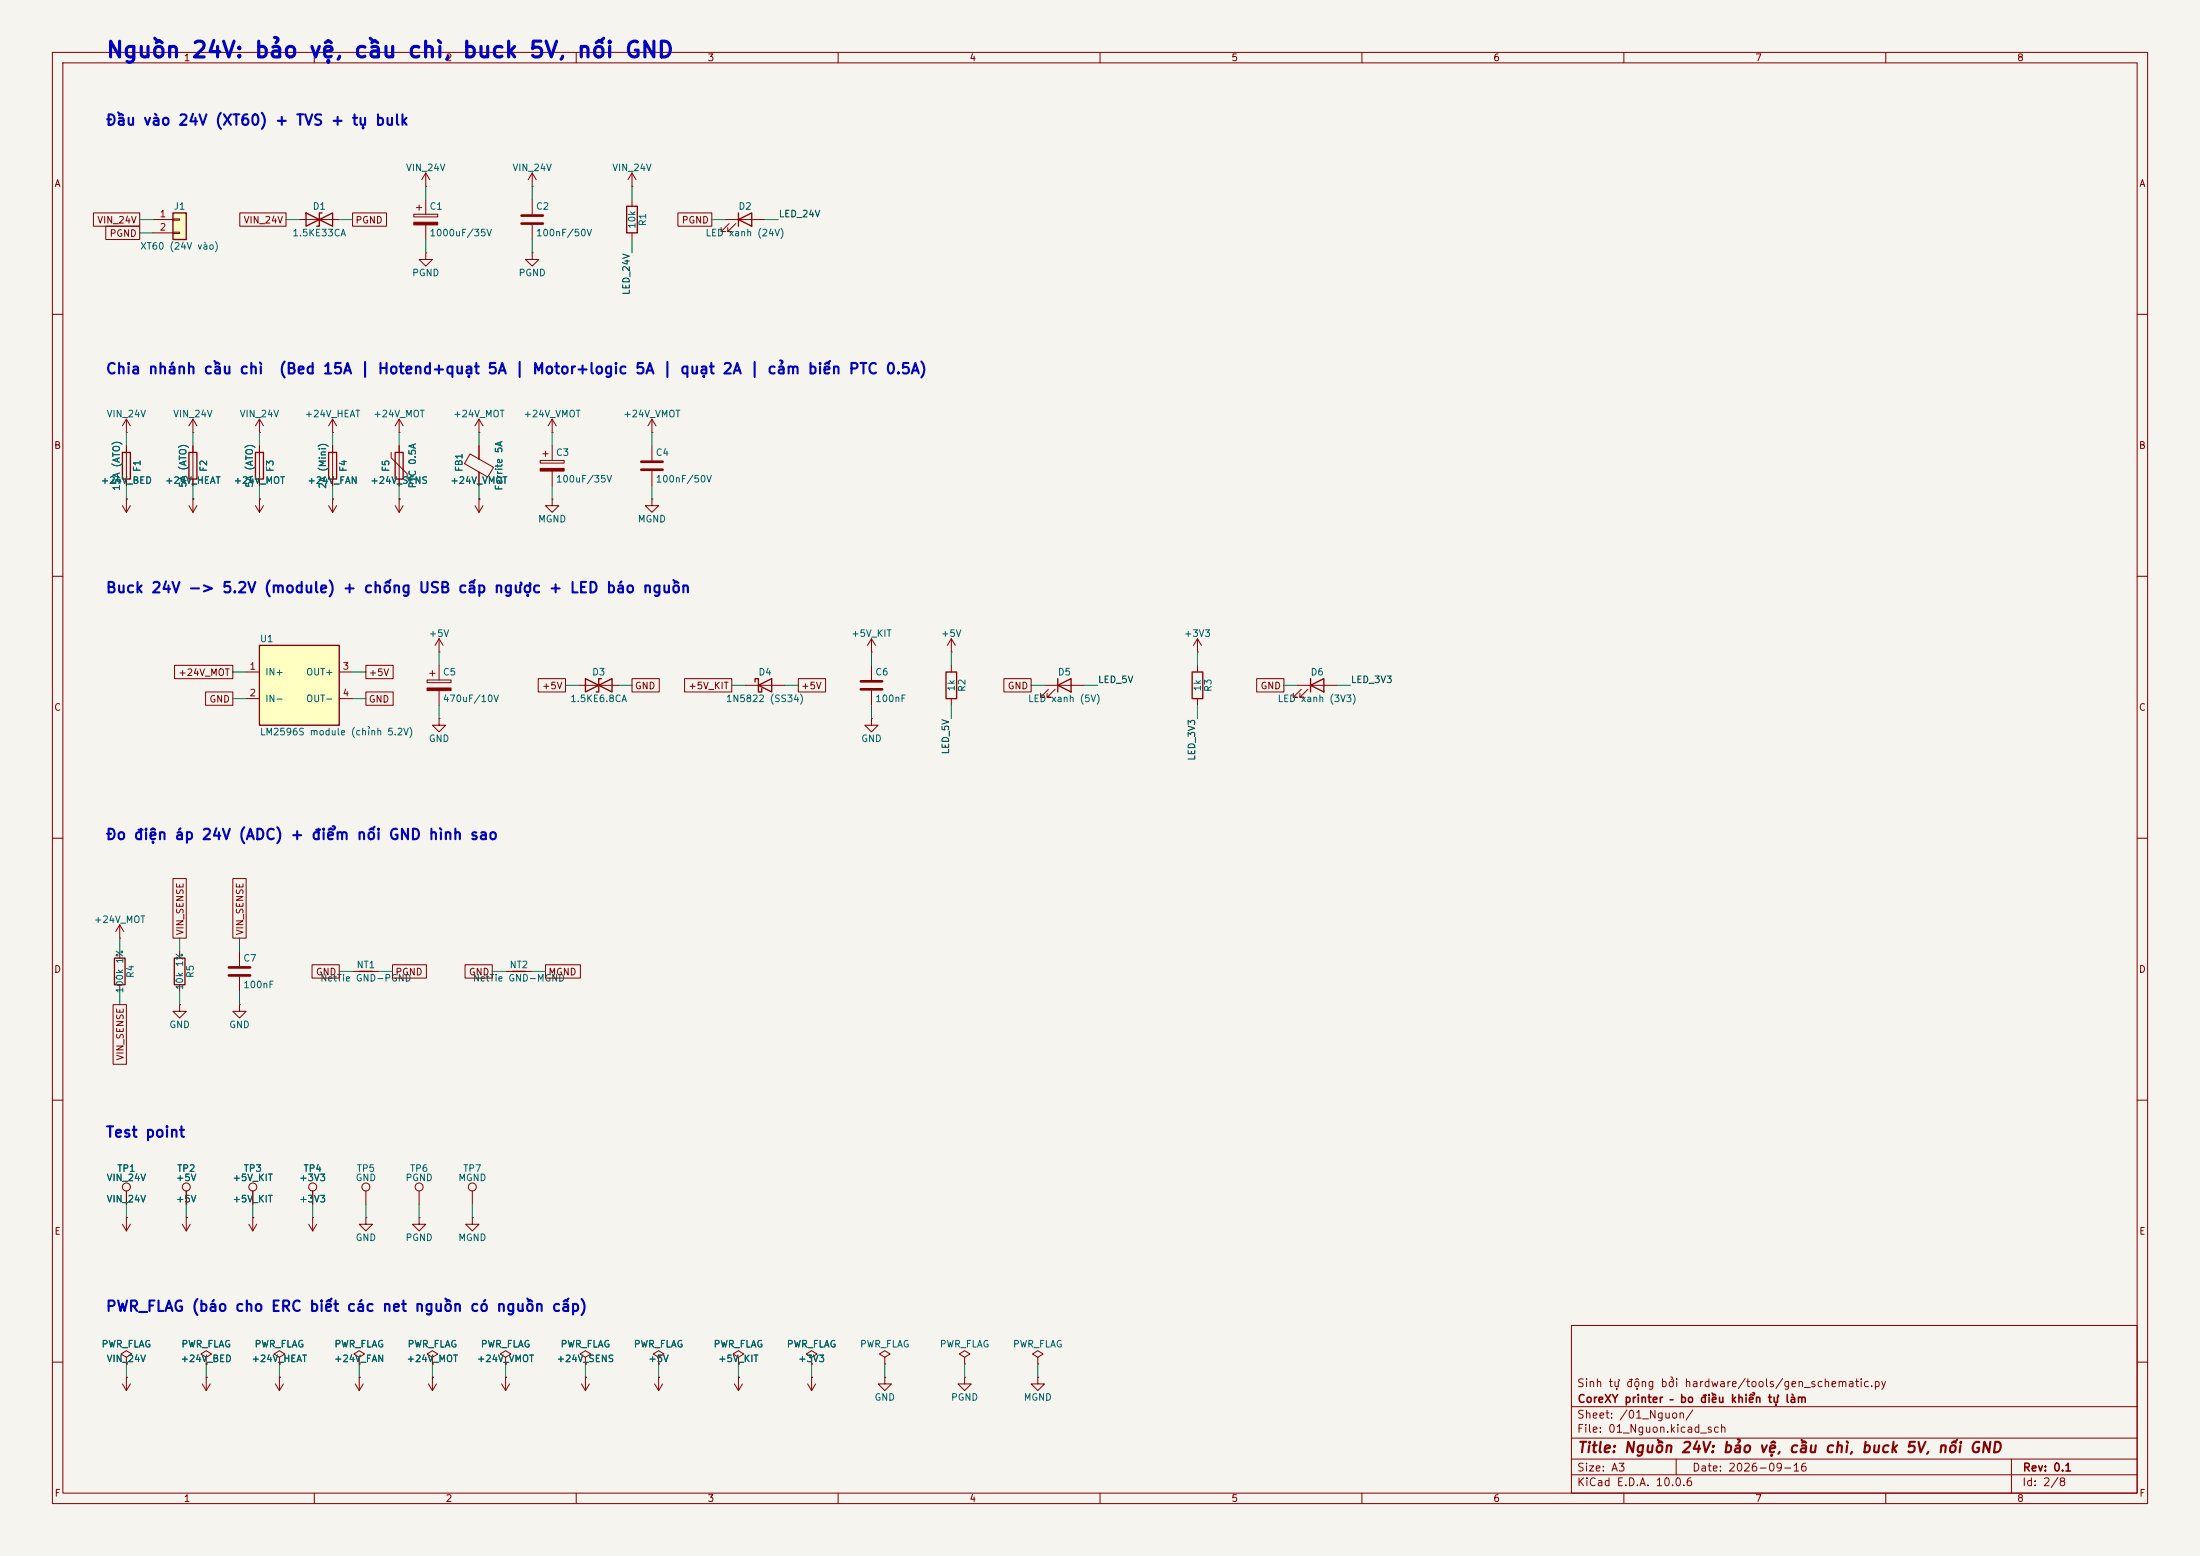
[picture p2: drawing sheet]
<svg xmlns="http://www.w3.org/2000/svg" width="420mm" height="297mm" viewBox="0 0 420 297" stroke-linecap="round" stroke-linejoin="round" font-family="sans-serif">
<path d="M0 0h420v297h-420z" fill="#f5f4ef" stroke="#f5f4ef" stroke-width=".19"/>
<g fill="none" stroke="#840000" stroke-width=".19">
<path d="M10 10h400v277h-400zM12 12h396v273h-396zM60 10v2M110 10v2M160 10v2M210 10v2M260 10v2M310 10v2M360 10v2M10 60h2M408 60h2M23.4 96.5l.7 1.3"/>
<path d="M24.1 82.6h.1M24.1 95.3h.1M24.1 80l-.7 1.3M24.1 80l.8 1.3M24.1 80v2.6M24.1 85.1v7.6M24.1 95.3v2.5M24.9 96.5l-.8 1.3M36.1 96.5l.7 1.3M36.8 95.3h.1M36.8 82.6h.1M36.8 80v2.6"/>
<path d="M36.8 85.1v7.6M36.8 95.3v2.5M36.8 80l-.7 1.3M36.8 80l.8 1.3M37.6 96.5l-.8 1.3M62.7 96.5l.8 1.3M63.5 95.3h.1M63.5 85.1v7.6M63.5 95.3v2.5M64.3 96.5l-.8 1.3M124.5 95.3v1.2h1.2l-1.2 1.3-1.3-1.3h1.3M124.5 95.3h.1"/>
<path d="M124.5 85.1v2.8M124.5 89.9v2.8M10 110h2M408 110h2M83.8 137.2v1.2h1.3l-1.3 1.3-1.3-1.3h1.3M83.8 137.2h.1M110.5 130.8h7.6M142.2 130.8h7.7M166.4 124.5h.1M166.4 137.2v1.2h1.2l-1.2 1.3-1.3-1.3h1.3M166.4 137.2h.1M166.4 121.9l-.8 1.3"/>
<path d="M166.4 121.9l.7 1.3M166.4 121.9v2.6M166.4 127v2.8M166.4 131.8v2.8M181.6 124.5h.1M181.6 121.9l-.8 1.3M181.6 121.9l.8 1.3M181.6 121.9v2.6M181.6 127v1.3M181.6 133.4v1.2M199.4 130.8h7.6M200.2 131.6l-1.6 1.5h.8h-.8v-.8"/>
<path d="M201.4 131.6l-1.5 1.5h.8h-.8v-.8M228.6 124.5h.1M228.6 121.9l-.8 1.3M228.6 121.9l.8 1.3M228.6 121.9v2.6M228.6 127v1.3M228.6 133.4v1.2M247.6 130.8h7.7M248.4 131.6l-1.5 1.5h.7h-.7v-.8M249.7 131.6l-1.5 1.5h.7h-.7v-.8M10 160h2M408 160h2"/>
<path d="M22.9 179.1h.1M22.9 176.5l-.8 1.3M22.9 176.5l.7 1.3M22.9 176.5v2.6M22.9 181.6v1.3M22.9 188v1.2M34.3 191.8v1.2h1.3l-1.3 1.3-1.3-1.3h1.3M34.3 191.8h.1M34.3 181.6v1.3M34.3 188v1.2M45.7 191.8v1.2h1.3l-1.3 1.3-1.3-1.3h1.3M45.7 191.8h.1"/>
<path d="M45.7 181.6v2.8M45.7 186.4v2.8M67.3 185.4h5.1M96.5 185.4h5.1M10 210h2M408 210h2M300 253h108v32h-108zM10 260h2M300 278.5h108M300 274.5h108M300 268.5h108M320 278.5v3"/>
<path d="M384 278.5v6.5M408 260h2M60 285v2M110 285v2M160 285v2M210 285v2M260 285v2M300 281.5h108M310 285v2M360 285v2"/>
</g>
<g fill="none" stroke="#840000" stroke-width=".25">
<path d="M23.4 86.4h1.5v5h-1.5zM36.1 86.4h1.5v5h-1.5zM62.7 86.4h1.6v5h-1.6zM111.8 129.5v2.6l5-2.6v2.6zM114.8 129.5h-.5v2.6h-.5M144.1 130.2v-.7h.7v2.6h.6v-.7M144.8 130.8l2.5-1.3v2.6zM180.6 128.3h2v5.1h-2zM201.9 130.8l2.6-1.3v2.6zM201.9 129.5v2.6M227.6 128.3h2v5.1h-2zM250.2 130.8l2.5-1.3v2.6z"/>
<path d="M250.2 129.5v2.6M21.8 182.9h2.1v5.1h-2.1zM33.3 182.9h2v5.1h-2zM68.6 185.4h2.5M97.8 185.4h2.5"/>
</g>
<path d="M122.4 88.1h4.1M122.4 89.7h4.1M164.3 130h4.1M164.3 131.6h4.1M43.7 184.7h4.1M43.7 186.2h4.1" fill="none" stroke="#840000" stroke-width=".51"/>
<path d="M49.5 123.2h15.3v15.2h-15.3z" fill="#ffffc2"/>
<path d="M141 41.9l2.5-1.3v2.6zM141 40.6v2.6M75.4 86.4h1.6v5h-1.6zM49.5 123.2h15.3v15.2h-15.3z" fill="none" stroke="#840000" stroke-width=".25"/>
<g fill="none" stroke="#840000" stroke-width=".19">
<path d="M79.5 39.6h1M80 39.1v1M81.3 35.6h.1M81.3 33l-.8 1.3M81.3 33l.7 1.3M81.3 33v2.6M81.3 38.1v2.8M101.6 35.6h.1M101.6 33v2.6M101.6 38.1v2.8M101.6 33l-.8 1.3M101.6 33l.8 1.3"/>
<path d="M120.6 35.6h.1M120.6 33l-.7 1.3M120.6 33l.8 1.3M120.6 33v2.6M79 40.9h4.6v.5h-4.6zM81.3 48.3v1.2h1.2l-1.2 1.3-1.3-1.3h1.3M81.3 48.3h.1M81.3 42.9v2.8M101.6 48.3v1.2h1.3l-1.3 1.3-1.3-1.3h1.3M101.6 48.3h.1M101.6 42.9v2.8M138.4 41.9h7.6"/>
<path d="M139.2 42.7l-1.5 1.5h.7h-.7v-.8M140.5 42.7l-1.6 1.5h.8h-.8v-.8M74.7 86.4v1l3 3v1M75.4 96.5l.8 1.3M76.2 82.6h.1M76.2 95.3h.1M76.2 80l-.8 1.3M76.2 80l.8 1.3M76.2 80v2.6M76.2 85.1v7.6M76.2 95.3v2.5M77 96.5l-.8 1.3"/>
<path d="M89.7 86.6l4.5 2.6-1.1 1.9-4.4-2.6zM90.7 96.5l.7 1.3M91.4 95.3h.1M91.4 82.6h.1M91.4 80v2.6M91.4 85.1v2.5M91.4 90.1v2.6M91.4 95.3v2.5M91.4 80l-.7 1.3M91.4 80l.8 1.3M92.2 96.5l-.8 1.3M103.1 87.9h4.6v.5h-4.6z"/>
<path d="M103.6 86.6h1M104.1 86.1v1M105.4 82.6h.1M105.4 95.3v1.2h1.3l-1.3 1.3-1.3-1.3h1.3M105.4 95.3h.1M105.4 80l-.8 1.3M105.4 80l.8 1.3M105.4 80v2.6M105.4 85.1v2.8M105.4 89.9v2.8M124.5 82.6h.1M124.5 80l-.8 1.3"/>
<path d="M124.5 80l.7 1.3M124.5 80v2.6M47 128.3h2.5M47 133.4h2.5M64.8 128.3h2.5M64.8 133.4h2.5M81.5 129.8h4.6v.5h-4.6zM82 128.5h1.1M82.5 128v1M83.8 124.5h.1M83.8 121.9l-.7 1.3M83.8 121.9l.8 1.3"/>
<path d="M83.8 121.9v2.6M83.8 127v2.8M83.8 131.8v2.8M35.6 227.3v2.6M47.5 233.7l.8 1.2M48.3 232.4h.1M48.3 232.4v2.5M49 233.7l-.7 1.2M58.9 233.7l.8 1.2M59.7 232.4h.1M59.7 227.3v2.6M59.7 232.4v2.5"/>
<path d="M60.5 233.7l-.8 1.2M69.8 232.4v1.3h1.3l-1.3 1.2-1.2-1.2h1.2M69.8 232.4h.1M69.8 227.3v2.6M80 232.4v1.3h1.3l-1.3 1.2-1.3-1.2h1.3M80 232.4h.1M80 227.3v2.6M90.2 232.4v1.3h1.2l-1.2 1.2-1.3-1.2h1.3M90.2 232.4h.1M90.2 227.3v2.6M39.4 259.1l1-.7-1-.6-1 .6 1 .7v1.2M82.5 259.1l1.1-.7-1.1-.6-1 .6 1 .7v1.2"/>
<path d="M96.5 259.1l1-.7-1-.6-1 .6 1 .7v1.2M111.8 259.1l1-.7-1-.6-1.1 .6 1.1 .7v1.2M125.7 259.1l1-.7-1-.6-1 .6 1 .7v1.2M141 259.1l1-.7-1-.6-1 .6 1 .7v1.2M154.9 259.1l1.1-.7-1.1-.6-1 .6 1 .7v1.2M168.9 259.1l1-.7-1-.6-1 .6 1 .7v1.2M184.1 259.1l1.1-.7-1.1-.6-1 .6 1 .7v1.2M198.1 259.1l1-.7-1-.6-1 .6 1 .7v1.2M23.4 264.2l.7 1.2M24.1 262.9h.1M24.1 262.9v2.5M24.9 264.2l-.8 1.2"/>
<path d="M39.4 260.3h.1M81.8 264.2l.7 1.2M82.5 262.9h.1M82.5 260.3h.1M82.5 262.9v2.5M83.3 264.2l-.8 1.2M95.8 264.2l.7 1.2M96.5 260.3h.1M96.5 262.9h.1M96.5 262.9v2.5M97.3 264.2l-.8 1.2M111 264.2l.8 1.2"/>
<path d="M111.8 260.3h.1M111.8 262.9h.1M111.8 262.9v2.5M112.5 264.2l-.7 1.2M125 264.2l.7 1.2M125.7 262.9h.1M125.7 260.3h.1M125.7 262.9v2.5M126.5 264.2l-.8 1.2M140.2 264.2l.8 1.2M141 262.9h.1M141 260.3h.1"/>
<path d="M141 262.9v2.5M141.7 264.2l-.7 1.2M154.2 264.2l.7 1.2M154.9 260.3h.1M154.9 262.9h.1M154.9 262.9v2.5M155.7 264.2l-.8 1.2M168.9 260.3h.1M168.9 262.9v1.3h1.3l-1.3 1.2-1.3-1.2h1.3M168.9 262.9h.1M184.1 262.9v1.3h1.3l-1.3 1.2-1.2-1.2h1.2M184.1 262.9h.1"/>
<path d="M184.1 260.3h.1M198.1 260.3h.1M198.1 262.9v1.3h1.3l-1.3 1.2-1.3-1.2h1.3M198.1 262.9h.1"/>
<circle cx="35.6" cy="226.6" r=".76"/>
<circle cx="59.7" cy="226.6" r=".76"/>
<circle cx="69.8" cy="226.6" r=".76"/>
<circle cx="80" cy="226.6" r=".76"/>
<circle cx="90.2" cy="226.6" r=".76"/>
</g>
<g fill="#840000" stroke="#840000" stroke-width=".19">
<path d="M81.5 131.3h4.6v.5h-4.6z"/>
<path d="M103.1 89.4h4.6v.5h-4.6z"/>
<path d="M79 42.4h4.6v.5h-4.6z"/>
</g>
<path d="M99.6 41.1h4M99.6 42.7h4" fill="none" stroke="#840000" stroke-width=".51"/>
<path d="M33 40.6h2.6v5.1h-2.6z" fill="#ffffc2"/>
<path d="M119.6 39.4h2.1v5.1h-2.1zM33 40.6h2.6v5.1h-2.6zM58.4 40.6v2.6l5.1-2.6v2.6zM61.5 40.6h-.5v2.6h-.5M48.8 86.4h1.5v5h-1.5z" fill="none" stroke="#840000" stroke-width=".25"/>
<g fill="none" stroke="#840000" stroke-width=".19">
<path d="M120.6 38.1v1.3M17.8 40.6h8.9v2.6h-8.9zM20.2 43.2h6.5v2.5h-6.5zM29.2 41.9h3.8M29.2 44.5h3.8M33 41.8h1.3v.2h-1.3zM33 44.3h1.3v.3h-1.3zM45.8 40.6h8.8v2.6h-8.8zM57.1 41.9h7.7M67.3 40.6h6.5v2.6h-6.5zM120.6 44.5v1.2M129.4 40.6h6.5v2.6h-6.5z"/>
<path d="M24.1 95.3h.1M24.1 85.1v1.3M24.1 91.4v1.3M36.8 95.3h.1M36.8 85.1v1.3M36.8 91.4v1.3M48.8 96.5l.7 1.3M49.5 95.3h.1M49.5 82.6h.1M49.5 80v2.6M49.5 85.1v7.6M49.5 95.3v2.5"/>
<path d="M49.5 80l-.7 1.3M49.5 80l.8 1.3M50.3 96.5l-.8 1.3M63.5 82.6h.1M63.5 95.3h.1M63.5 80l-.8 1.3M63.5 80l.8 1.3M63.5 80v2.6M63.5 85.1v1.3M63.5 91.4v1.3M76.2 95.3h.1M76.2 85.1v1.3"/>
<path d="M76.2 91.4v1.3M91.4 95.3h.1M91.4 85.1v2.5M91.4 90.2v2.5M33.3 127h11.1v2.5h-11.1zM39.2 132.1h5.2v2.5h-5.2zM69.8 127h5.3v2.5h-5.3zM69.8 132.1h5.3v2.5h-5.3zM102.7 129.5h5.2v2.6h-5.2zM120.6 129.5h5.3v2.6h-5.3zM130.7 129.5h9v2.6h-9zM152.4 129.5h5.2v2.6h-5.2z"/>
<path d="M191.6 129.5h5.2v2.6h-5.2zM239.9 129.5h5.2v2.6h-5.2zM33 167.7h2.6v11.4h-2.6zM44.4 167.7h2.6v11.4h-2.6zM21.6 191.8h2.5v11.3h-2.5zM59.6 184.1h5.2v2.6h-5.2zM74.9 184.1h6.5v2.6h-6.5zM88.8 184.1h5.2v2.6h-5.2zM104.1 184.1h6.7v2.6h-6.7zM23.4 233.7l.7 1.2M24.1 232.4h.1M24.1 227.3v2.6"/>
<path d="M24.1 232.4v2.5M24.9 233.7l-.8 1.2M34.8 233.7l.8 1.2M35.6 232.4h.1M35.6 227.3v2.6M35.6 232.4v2.5M36.3 233.7l-.7 1.2M48.3 232.4h.1M48.3 227.3v2.6M59.7 232.4h.1M59.7 227.3v2.6M24.1 259.1l1-.7-1-.6-1 .6 1 .7v1.2"/>
<path d="M53.3 259.1l1.1-.7-1.1-.6-1 .6 1 .7v1.2M68.6 259.1l1-.7-1-.6-1 .6 1 .7v1.2M24.1 260.3h.1M24.1 262.9h.1M38.6 264.2l.8 1.2M39.4 262.9h.1M39.4 260.3h.1M39.4 262.9v2.5M40.1 264.2l-.7 1.2M52.6 264.2l.7 1.2M53.3 260.3h.1M53.3 262.9h.1"/>
<path d="M53.3 262.9v2.5M54.1 264.2l-.8 1.2M67.8 264.2l.8 1.2M68.6 260.3h.1M68.6 262.9h.1M68.6 262.9v2.5M69.3 264.2l-.7 1.2M82.5 260.3h.1M82.5 262.9h.1M96.5 260.3h.1M96.5 262.9h.1M111.8 260.3h.1"/>
<path d="M111.8 262.9h.1M125.7 260.3h.1M125.7 262.9h.1M141 262.9h.1M141 260.3h.1M154.9 260.3h.1M154.9 262.9h.1"/>
<circle cx="24.1" cy="226.6" r=".76"/>
<circle cx="48.3" cy="226.6" r=".76"/>
</g>
<g fill="none" stroke="#009600" stroke-width=".19">
<path d="M81.3 35.6v2.5M101.6 35.6v2.5M120.6 35.6v2.5M26.7 41.9h2.5M26.7 44.5h2.5M54.6 41.9h2.5M64.8 41.9h2.5M81.3 45.7v2.6M101.6 45.7v2.6M120.6 45.7v2.6M135.9 41.9h2.5M146 41.9h2.6"/>
<path d="M24.1 82.6v2.5M24.1 92.7v2.6M36.8 82.6v2.5M36.8 92.7v2.6M49.5 82.6v2.5M49.5 92.7v2.6M63.5 82.6v2.5M63.5 92.7v2.6M76.2 82.6v2.5M76.2 92.7v2.6M91.4 82.6v2.5M91.4 92.7v2.6"/>
<path d="M105.4 82.6v2.5M105.4 92.7v2.6M124.5 82.6v2.5M124.5 92.7v2.6M44.4 128.3h2.6M44.4 133.4h2.6M67.3 128.3h2.5M67.3 133.4h2.5M83.8 124.5v2.5M83.8 134.6v2.6M107.9 130.8h2.6M118.1 130.8h2.5"/>
<path d="M139.7 130.8h2.5M149.9 130.8h2.5M166.4 124.5v2.5M166.4 134.6v2.6M181.6 124.5v2.5M181.6 134.6v2.6M196.8 130.8h2.6M207 130.8h2.5M228.6 124.5v2.5M228.6 134.6v2.6M245.1 130.8h2.5M255.3 130.8h2.5"/>
<path d="M22.9 179.1v2.5M34.3 179.1v2.5M45.7 179.1v2.5M22.9 189.2v2.6M34.3 189.2v2.6M45.7 189.2v2.6M64.8 185.4h2.5M72.4 185.4h2.5M94 185.4h2.5M101.6 185.4h2.5M24.1 229.9v2.5M35.6 229.9v2.5"/>
<path d="M48.3 229.9v2.5M59.7 229.9v2.5M69.8 229.9v2.5M80 229.9v2.5M90.2 229.9v2.5M24.1 260.3v2.6M39.4 260.3v2.6M53.3 260.3v2.6M68.6 260.3v2.6M82.5 260.3v2.6M96.5 260.3v2.6M111.8 260.3v2.6"/>
<path d="M125.7 260.3v2.6M141 260.3v2.6M154.9 260.3v2.6M168.9 260.3v2.6M184.1 260.3v2.6M198.1 260.3v2.6"/>
</g>
<text font-size="3" fill="#0000c2" x="20.1" y="11.8">Nguồn 24V: bảo vệ, cầu chì, buck 5V, nối GND</text>
<g font-size="2" fill="#0000c2">
<text x="20.1" y="24.4">Đầu vào 24V (XT60) + TVS + tụ bulk</text>
<text x="20.1" y="71.9">Chia nhánh cầu chì</text>
<text x="53.1" y="71.9">(Bed 15A | Hotend+quạt 5A | Motor+logic 5A | quạt 2A | cảm biến PTC 0.5A)</text>
<text x="20.1" y="113.7">Buck 24V -&gt; 5.2V (module) + chống USB cấp ngược + LED báo nguồn</text>
<text x="20.1" y="160.8">Đo điện áp 24V (ADC) + điểm nối GND hình sao</text>
<text x="20.1" y="217.6">Test point</text>
<text x="20.1" y="250.8">PWR_FLAG (báo cho ERC biết các net nguồn có nguồn cấp)</text>
</g>
<text font-size="2" fill="#840000" x="301" y="277.8">Title: Nguồn 24V: bảo vệ, cầu chì, buck 5V, nối GND</text>
<g font-size="1.5" fill="#840000">
<text x="300.9" y="265.1">Sinh tự động bởi hardware/tools/gen_schematic.py</text>
<text x="301" y="268.1">CoreXY printer – bo điều khiển tự làm</text>
<text x="300.9" y="273.8">File: 01_Nguon.kicad_sch</text>
<text x="300.9" y="271.1">Sheet: /01_Nguon/</text>
<text x="300.9" y="281.2">Size: A3</text>
<text x="322.9" y="281.2">Date: 2026-09-16</text>
<text x="386" y="281.2">Rev: 0.1</text>
<text x="300.9" y="284">KiCad E.D.A. 10.0.6</text>
<text x="385.9" y="284">Id: 2/8</text>
</g>
<g font-size="1.3" fill="#840000">
<text x="35" y="12">1</text>
<text x="85" y="12">2</text>
<text x="135" y="12">3</text>
<text x="185" y="12">4</text>
<text x="235" y="12">5</text>
<text x="285" y="12">6</text>
<text x="335" y="12">7</text>
<text x="385" y="12">8</text>
<text x="10.3" y="36">A</text>
<text x="408.3" y="36">A</text>
<text x="18.5" y="43">VIN_24V</text>
<text x="20.8" y="45.5">PGND</text>
<text x="46.4" y="43">VIN_24V</text>
<text x="67.8" y="43">PGND</text>
<text x="130" y="43">PGND</text>
<text x="10.2" y="86">B</text>
<text x="408.2" y="86">B</text>
<text x="33.9" y="129.3">+24V_MOT</text>
<text x="70.3" y="129.3">+5V</text>
<text x="103.4" y="131.9">+5V</text>
<text x="121.1" y="131.9">GND</text>
<text x="131.3" y="131.9">+5V_KIT</text>
<text x="152.8" y="131.9">+5V</text>
<text x="192.3" y="131.9">GND</text>
<text x="240.5" y="131.9">GND</text>
<text x="10.2" y="136">C</text>
<text x="39.9" y="134.4">GND</text>
<text x="70.3" y="134.4">GND</text>
<text x="408.2" y="136">C</text>
<text x="35.3" y="178.6" transform="rotate(-90 35.3 178.6)">VIN_SENSE</text>
<text x="46.8" y="178.6" transform="rotate(-90 46.8 178.6)">VIN_SENSE</text>
<text x="10.2" y="186">D</text>
<text x="408.2" y="186">D</text>
<text x="60.2" y="186.5">GND</text>
<text x="75.4" y="186.5">PGND</text>
<text x="89.4" y="186.5">GND</text>
<text x="104.6" y="186.5">MGND</text>
<text x="23.9" y="202.5" transform="rotate(-90 23.9 202.5)">VIN_SENSE</text>
<text x="10.3" y="236">E</text>
<text x="408.3" y="236">E</text>
<text x="10.3" y="286">F</text>
<text x="35" y="287">1</text>
<text x="85" y="287">2</text>
<text x="135" y="287">3</text>
<text x="185" y="287">4</text>
<text x="235" y="287">5</text>
<text x="285" y="287">6</text>
<text x="335" y="287">7</text>
<text x="385" y="287">8</text>
<text x="408.3" y="286">F</text>
</g>
<g font-size="1.3" fill="#006464">
<text x="77.4" y="33">VIN_24V</text>
<text x="97.7" y="33">VIN_24V</text>
<text x="116.8" y="33">VIN_24V</text>
<text x="33.1" y="40.3">J1</text>
<text x="59.6" y="40.3">D1</text>
<text x="81.9" y="40.3">C1</text>
<text x="102.2" y="40.3">C2</text>
<text x="140.9" y="40.3">D2</text>
<text x="26.7" y="48">XT60 (24V vào)</text>
<text x="55.7" y="45.4">1.5KE33CA</text>
<text x="81.9" y="45.4">1000uF/35V</text>
<text x="102.2" y="45.4">100nF/50V</text>
<text x="121.6" y="43.8" transform="rotate(-90 121.6 43.8)">10k</text>
<text x="123.6" y="43.3" transform="rotate(-90 123.6 43.3)">R1</text>
<text x="134.6" y="45.4">LED xanh (24V)</text>
<text x="78.6" y="53">PGND</text>
<text x="98.9" y="53">PGND</text>
<text x="20.3" y="80">VIN_24V</text>
<text x="33" y="80">VIN_24V</text>
<text x="45.7" y="80">VIN_24V</text>
<text x="58.1" y="80">+24V_HEAT</text>
<text x="71.2" y="80">+24V_MOT</text>
<text x="86.4" y="80">+24V_MOT</text>
<text x="99.8" y="80">+24V_VMOT</text>
<text x="118.9" y="80">+24V_VMOT</text>
<text x="106" y="87.3">C3</text>
<text x="125.1" y="87.3">C4</text>
<text x="19.1" y="92.7">+24V_BED</text>
<text x="23.2" y="93.8" transform="rotate(-90 23.2 93.8)">15A (ATO)</text>
<text x="27.1" y="90.2" transform="rotate(-90 27.1 90.2)">F1</text>
<text x="31.4" y="92.7">+24V_HEAT</text>
<text x="35.9" y="93.2" transform="rotate(-90 35.9 93.2)">5A (ATO)</text>
<text x="39.8" y="90.2" transform="rotate(-90 39.8 90.2)">F2</text>
<text x="44.5" y="92.7">+24V_MOT</text>
<text x="48.6" y="93.2" transform="rotate(-90 48.6 93.2)">5A (ATO)</text>
<text x="52.5" y="90.2" transform="rotate(-90 52.5 90.2)">F3</text>
<text x="58.6" y="92.7">+24V_FAN</text>
<text x="62.6" y="93.4" transform="rotate(-90 62.6 93.4)">2A (Mini)</text>
<text x="66.5" y="90.2" transform="rotate(-90 66.5 90.2)">F4</text>
<text x="70.6" y="92.7">+24V_SENS</text>
<text x="74.6" y="90.2" transform="rotate(-90 74.6 90.2)">F5</text>
<text x="79.7" y="93.3" transform="rotate(-90 79.7 93.3)">PTC 0.5A</text>
<text x="85.9" y="92.7">+24V_VMOT</text>
<text x="88.6" y="90.2" transform="rotate(-90 88.6 90.2)">FB1</text>
<text x="96.2" y="93.7" transform="rotate(-90 96.2 93.7)">Ferrite 5A</text>
<text x="106" y="92.4">100uF/35V</text>
<text x="125.1" y="92.4">100nF/50V</text>
<text x="102.6" y="100">MGND</text>
<text x="121.7" y="100">MGND</text>
<text x="49.5" y="122.9">U1</text>
<text x="81.8" y="121.9">+5V</text>
<text x="162.4" y="121.9">+5V_KIT</text>
<text x="179.5" y="121.9">+5V</text>
<text x="225.9" y="121.9">+3V3</text>
<text x="50.5" y="129.2">IN+</text>
<text x="58.3" y="129.2">OUT+</text>
<text x="84.4" y="129.2">C5</text>
<text x="112.9" y="129.2">D3</text>
<text x="144.7" y="129.2">D4</text>
<text x="167" y="129.2">C6</text>
<text x="201.8" y="129.2">D5</text>
<text x="250.1" y="129.2">D6</text>
<text x="50.5" y="134.3">IN-</text>
<text x="58.3" y="134.3">OUT-</text>
<text x="84.4" y="134.3">470uF/10V</text>
<text x="108.8" y="134.3">1.5KE6.8CA</text>
<text x="138.5" y="134.3">1N5822 (SS34)</text>
<text x="167" y="134.3">100nF</text>
<text x="182.6" y="132.1" transform="rotate(-90 182.6 132.1)">1k</text>
<text x="184.6" y="132.2" transform="rotate(-90 184.6 132.2)">R2</text>
<text x="196.1" y="134.3">LED xanh (5V)</text>
<text x="229.6" y="132.1" transform="rotate(-90 229.6 132.1)">1k</text>
<text x="231.6" y="132.2" transform="rotate(-90 231.6 132.2)">R3</text>
<text x="243.8" y="134.3">LED xanh (3V3)</text>
<text x="49.5" y="140.7">LM2596S module (chỉnh 5.2V)</text>
<text x="81.8" y="141.9">GND</text>
<text x="164.3" y="141.9">GND</text>
<text x="17.8" y="176.5">+24V_MOT</text>
<text x="46.3" y="183.8">C7</text>
<text x="68" y="185.1">NT1</text>
<text x="97.2" y="185.1">NT2</text>
<text x="23.8" y="189.7" transform="rotate(-90 23.8 189.7)">100k 1%</text>
<text x="25.9" y="186.8" transform="rotate(-90 25.9 186.8)">R4</text>
<text x="35.3" y="189.1" transform="rotate(-90 35.3 189.1)">10k 1%</text>
<text x="37.3" y="186.8" transform="rotate(-90 37.3 186.8)">R5</text>
<text x="46.3" y="188.9">100nF</text>
<text x="61" y="187.7">NetTie GND-PGND</text>
<text x="90.2" y="187.7">NetTie GND-MGND</text>
<text x="32.2" y="196.5">GND</text>
<text x="43.7" y="196.5">GND</text>
<text x="20.3" y="225.8">VIN_24V</text>
<text x="22.3" y="224">TP1</text>
<text x="33.5" y="225.8">+5V</text>
<text x="33.7" y="224">TP2</text>
<text x="44.3" y="225.8">+5V_KIT</text>
<text x="46.4" y="224">TP3</text>
<text x="57" y="225.8">+3V3</text>
<text x="57.8" y="224">TP4</text>
<text x="67.8" y="225.8">GND</text>
<text x="68" y="224">TP5</text>
<text x="77.3" y="225.8">PGND</text>
<text x="78.2" y="224">TP6</text>
<text x="87.4" y="225.8">MGND</text>
<text x="88.3" y="224">TP7</text>
<text x="20.3" y="229.8">VIN_24V</text>
<text x="33.5" y="229.8">+5V</text>
<text x="44.3" y="229.8">+5V_KIT</text>
<text x="57" y="229.8">+3V3</text>
<text x="67.8" y="237.2">GND</text>
<text x="77.3" y="237.2">PGND</text>
<text x="87.4" y="237.2">MGND</text>
<text x="19.3" y="257.5">PWR_FLAG</text>
<text x="34.5" y="257.5">PWR_FLAG</text>
<text x="48.5" y="257.5">PWR_FLAG</text>
<text x="63.7" y="257.5">PWR_FLAG</text>
<text x="77.7" y="257.5">PWR_FLAG</text>
<text x="91.7" y="257.5">PWR_FLAG</text>
<text x="106.9" y="257.5">PWR_FLAG</text>
<text x="120.9" y="257.5">PWR_FLAG</text>
<text x="136.1" y="257.5">PWR_FLAG</text>
<text x="150.1" y="257.5">PWR_FLAG</text>
<text x="164.1" y="257.5">PWR_FLAG</text>
<text x="179.3" y="257.5">PWR_FLAG</text>
<text x="193.3" y="257.5">PWR_FLAG</text>
<text x="20.3" y="260.3">VIN_24V</text>
<text x="34.4" y="260.3">+24V_BED</text>
<text x="47.9" y="260.3">+24V_HEAT</text>
<text x="63.7" y="260.3">+24V_FAN</text>
<text x="77.5" y="260.3">+24V_MOT</text>
<text x="91" y="260.3">+24V_VMOT</text>
<text x="106.2" y="260.3">+24V_SENS</text>
<text x="123.7" y="260.3">+5V</text>
<text x="137" y="260.3">+5V_KIT</text>
<text x="152.3" y="260.3">+3V3</text>
<text x="166.8" y="267.7">GND</text>
<text x="181.5" y="267.7">PGND</text>
<text x="195.3" y="267.7">MGND</text>
</g>
<g font-size="1.3" fill="#a90000">
<text x="30.4" y="41.8">1</text>
<text x="30.4" y="44.3">2</text>
<text x="47.5" y="128.1">1</text>
<text x="65.3" y="128.1">3</text>
<text x="47.5" y="133.2">2</text>
<text x="65.3" y="133.2">4</text>
</g>
<g font-size="1.3" fill="#0f0f0f">
<text x="148.6" y="41.8">LED_24V</text>
<text x="120.5" y="56.4" transform="rotate(-90 120.5 56.4)">LED_24V</text>
<text x="209.5" y="130.7">LED_5V</text>
<text x="257.8" y="130.7">LED_3V3</text>
<text x="181.5" y="144.1" transform="rotate(-90 181.5 144.1)">LED_5V</text>
<text x="228.5" y="145.3" transform="rotate(-90 228.5 145.3)">LED_3V3</text>
</g>
</svg>
